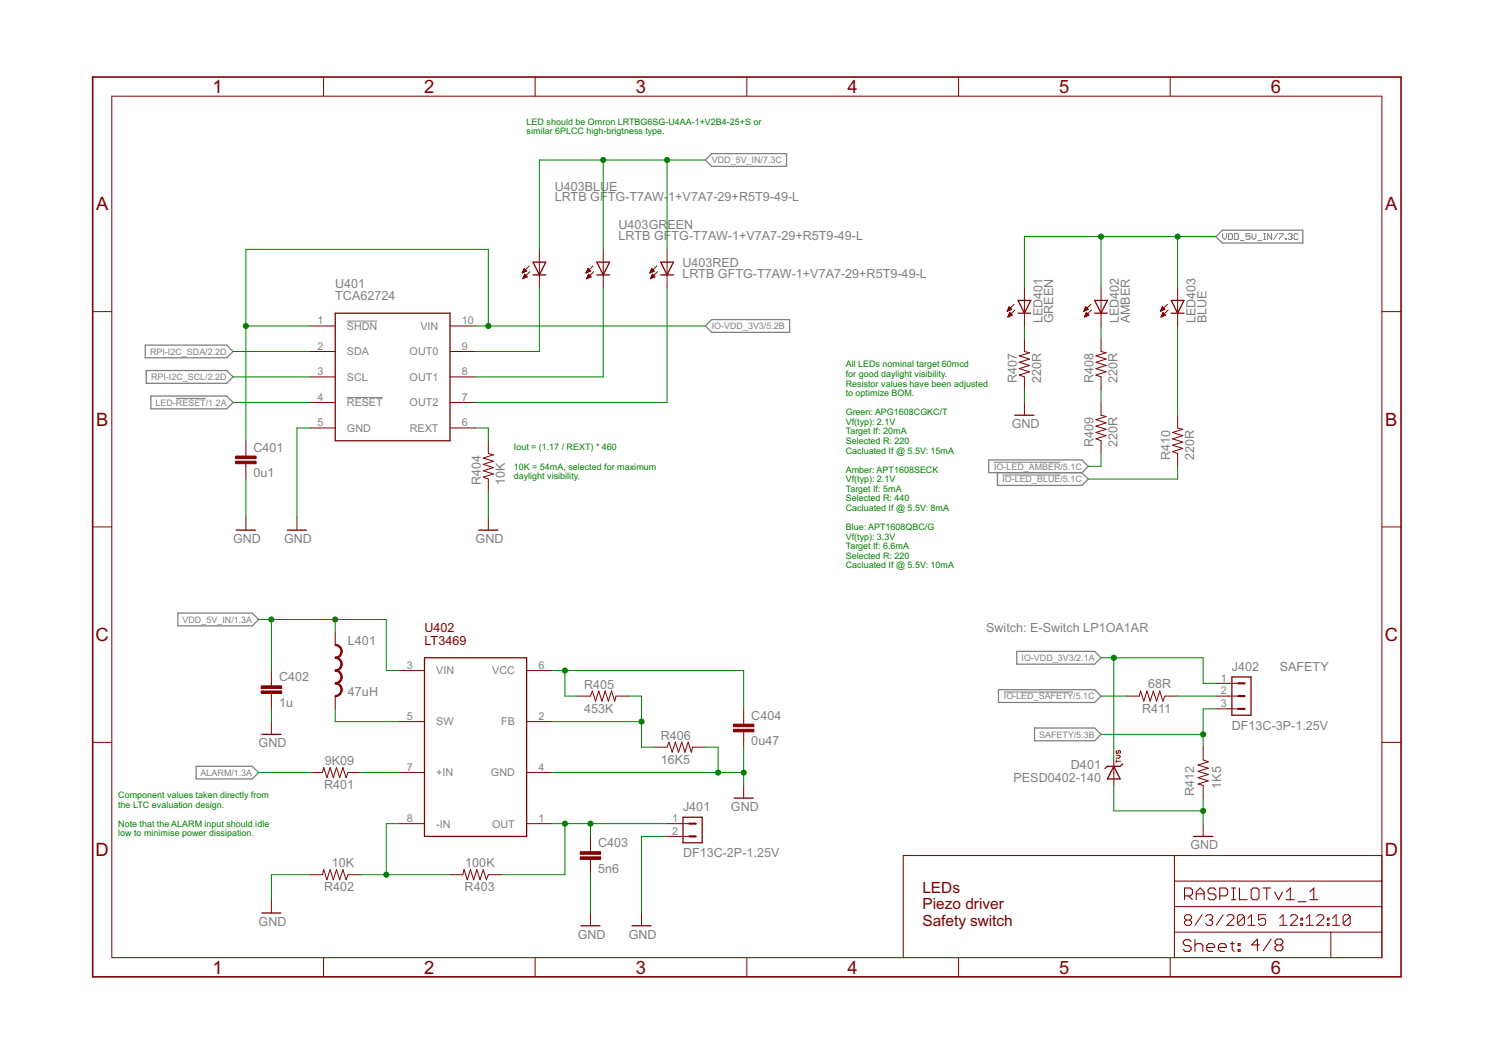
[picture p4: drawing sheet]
<svg xmlns="http://www.w3.org/2000/svg" width="297mm" height="210mm" viewBox="0 0 297 210" stroke-linecap="round" stroke-linejoin="round" font-family="sans-serif">
<g fill="none" stroke="#808080" stroke-width=".2">
<path d="M243.2 46.5v.8l.4 .3 .4-.3v-.8M244.4 46.5h.6l.2 .2v.8l-.2 .1h-.6zM245.6 46.5h.6l.2 .2v.8l-.2 .1h-.6zM246.7 47.9h.8M248.7 46.5h-.8v.6l.4-.2 .4 .2v.4l-.2 .1h-.4l-.2-.1M249.1 46.5v.8l.4 .3 .4-.3v-.8M250.3 47.9h.7M251.4 47.6h.4M251.4 46.5h.4M251.6 46.5v1.1M253 46.5v1.1l-.8-1.1v1.1M254.1 46.5l-.7 1.1"/>
<path d="M254.5 46.5h.8v.2l-.8 .8v.1M255.7 47.5h.2v.1h-.2zM256.3 46.7l.2-.2h.4l.2 .2-.2 .4M256.7 47.1h.2M256.9 47.1l.2 .2-.2 .3h-.4l-.2-.1M258.2 46.7l-.2-.2h-.3l-.2 .2v.8l.2 .1h.3l.2-.1M35 79.3h6M69 63.9h6.1M69 79.1h7.1M197.8 92h13.2M199.4 94.5h11.6M199.7 137.7h13.8"/>
</g>
<g fill="none" stroke="#808080" stroke-width=".25">
<path d="M140.3 31.8l1.3-1.2h14.9v2.5h-14.9zM241.9 47.1l1.3-1.3h16v2.5h-16zM28.9 68.7h16.2l1.3 1.2-1.3 1.3h-16.2zM29.1 73.7h16l1.3 1.3-1.3 1.3h-16zM30 78.8h15.1l1.3 1.3-1.3 1.2h-15.1zM140.3 64.9l1.3-1.3h15.5v2.5h-15.5zM196.7 91.5h18.5l1.3 1.3-1.3 1.2h-18.5zM198.4 94v2.6h16.8l1.3-1.3-1.3-1.3M35.4 122h14.8l1.3 1.3-1.3 1.2h-14.8zM198.6 137.2h19.2l1.3 1.3-1.3 1.3h-19.2zM202.3 129.6h15.5l1.3 1.3-1.3 1.2h-15.5zM39 152.5h11.2l1.3 1.2-1.3 1.3h-11.2z"/>
<path d="M205.8 144.8h12l1.3 1.3-1.3 1.3h-12z"/>
</g>
<g fill="none" stroke="#800000" stroke-width=".2">
<path d="M22.2 19.1h252.7v171.4h-252.7zM64.4 15.3v3.8M106.5 15.3v3.8M148.6 15.3v3.8M190.7 15.3v3.8M232.8 15.3v3.8M103.9 54.2h.2M104 54.1h.4M104 54h.7M104 55.4h.1M104.1 53.8h.6M104.1 55.3h.3"/>
<path d="M104.1 53.7h.5M104.1 55.2h.6M104.2 55.1h.7M104.2 53.6h.3M104.2 53.5h.1M104.2 54.9h.6M104.3 53.4l.5 .5-.9 .4zM104.3 54.8h.3M104.4 54.7h.1M104.4 54.6l-.4 .9M104.4 54.6l.5 .5M104.4 54.6h.1"/>
<path d="M104.9 55.1l-.9 .4M105.3 52.9l-1.4 1.4M105.4 54.1l-1.4 1.4M107.3 49.6v7.6M116.6 54.2h.2M116.7 54.1h.4M116.7 54h.7M116.7 55.4h.1M116.8 53.8h.6M116.8 55.3h.3M116.8 53.7h.5M116.8 55.2h.6"/>
<path d="M116.9 55.1h.7M116.9 53.6h.3M116.9 53.5h.1M116.9 54.9h.6M117 53.4l.5 .5-.9 .4zM117 54.8h.3M117.1 54.7h.1M117.1 54.6h.1M117.1 54.6l-.4 .9M117.1 54.6l.5 .5M117.6 55.1l-.9 .4M118 52.9l-1.4 1.4"/>
<path d="M118.1 54.1l-1.4 1.4M120 49.6v7.6M129.3 54.2h.2M129.4 54.1h.4M129.4 54h.7M129.4 55.4h.1M129.5 55.3h.3M129.5 53.8h.6M129.5 53.7h.5M129.5 55.2h.6M129.6 53.6h.3M129.6 55.1h.7"/>
<path d="M129.6 53.5h.1M129.6 54.9h.6M129.7 53.4l.5 .5-.9 .4zM129.7 54.8h.3M129.8 54.7h.1M129.8 54.6h.1M129.8 54.6l-.4 .9M129.8 54.6l.5 .5-.9 .4M130.7 52.9l-1.4 1.4M130.8 54.1l-1.4 1.4M132.7 49.6v7.6M203.8 57.2v7.7"/>
<path d="M219.1 57.2v7.7M234.3 57.2v7.7M18.4 62h3.8M61.6 64.9h5.1M61.6 69.9h5.1M61.6 75h5.1M89.5 64.9h5.1M89.5 69.9h5.1M89.5 75h5.1M200.4 61.9h.1M200.4 61.8h.3M200.5 61.7h.5"/>
<path d="M200.6 61.6h.7M200.6 63h.1M200.6 61.4h.6M200.6 62.9h.4M200.7 61.3h.4M200.7 62.8h.5M200.7 61.2h.2M200.7 62.7h.7M200.8 61l.5 .6-.9 .3zM200.8 61.1h.1M200.8 62.5h.5M200.8 62.4h.3"/>
<path d="M200.9 62.3h.1M200.9 62.2l.5 .5-.9 .4zM201.8 60.5l-1.4 1.4M201.9 61.7l-1.4 1.4M203.8 67.4v2.5l1 .3-2 .6 2 .6-2 .7 2 .6-2 .6 2 .7-2 .6 1 .4v2.5M215.6 61.9h.1M215.7 61.8h.2M215.7 61.7h.5M215.8 61.6h.7M215.8 63h.1M215.8 61.4h.6M215.8 62.9h.4"/>
<path d="M215.9 61.3h.4M215.9 62.8h.6M215.9 61.2h.3M215.9 62.7h.7M216 62.5h.5M216 61.1h.1M216 62.4h.4M216.1 62.3h.1M216.1 62.2l.5 .5-.8 .4zM216.5 61.6l-.5-.6-.4 .9M216.5 61.6l-.9 .3M217 60.5l-1.4 1.4"/>
<path d="M217.1 61.7l-1.3 1.4M219.1 67.4v2.5l1 .3-2.1 .6 2.1 .6-2.1 .7 2.1 .6-2.1 .6 2.1 .7-2.1 .6 1.1 .4v2.5M230.9 61.9h.1M230.9 61.8h.3M231 61.7h.4M231 61.6h.7M231 63h.1M231.1 61.4h.5M231.1 62.9h.3M231.1 62.8h.6M231.1 61.3h.4M231.2 61.2h.2"/>
<path d="M231.2 62.7h.6M231.2 61.1h.1M231.2 62.5h.5M231.3 62.4h.3M231.3 62.3h.2M231.4 62.2l.5 .5-.9 .4zM231.8 61.6l-.6-.6-.3 .9M231.8 61.6l-.9 .3M232.3 60.5l-1.4 1.4M232.4 61.7l-1.4 1.4M274.9 62h3.8M48.9 87.7v3"/>
<path d="M48.9 92.3v3M61.6 80.1h5.1M61.6 85.2h5.1M89.5 80.1h5.1M89.5 85.2h5.1M97.2 87.7v2.5l1 .3-2.1 .6 2.1 .7-2.1 .6 2.1 .6-2.1 .7 2.1 .6-2.1 .6 1.1 .4v2.6M203.8 80.1v2.5M219.1 80.1v2.5l1 .3-2.1 .6 2.1 .6-2.1 .7 2.1 .6-2.1 .6 2.1 .7-2.1 .6 1.1 .4v2.5M234.3 82.6v2.6l1 .2-2 .6 2 .7-2 .6 2 .6-2 .7 2 .6-2 .7 1 .3v2.6M18.4 104.8h3.8M48.9 102.9v2.6M59.1 102.9v2.6"/>
<path d="M97.2 102.9v2.6M274.9 104.8h3.8M54 133.4v3.1M54 138v3M66.7 125.8v2.5M66.7 138.5v2.5M79.4 133.4h5.1M104.8 133.4h5.1M114.9 138.5h2.6l.4-1 .6 2 .6-2 .7 2 .6-2 .6 2 .7-2 .6 2 .3-1h2.5M224.1 138.5h2.6l.2-1 .7 2 .6-2 .6 2 .7-2 .6 2 .6-2 .7 2 .4-1h2.5M241.9 138.5h4.5M241.9 136h4.5"/>
<path d="M18.4 147.7h3.8M54 143.6v2.5M61.6 153.7h2.6l.2-1 .6 2 .7-2 .6 2 .7-2 .6 2 .6-2 .7 2 .3-1h2.6M79.4 143.6h5.1M79.4 153.7h5.1M104.8 143.6h5.1M104.8 153.7h5.1M130.2 148.7h2.5l.4-1.1 .6 2.1 .7-2.1 .6 2.1 .6-2.1 .7 2.1 .6-2.1 .6 2.1 .3-1h2.5M148 141v3.1M148 145.6v3.1M148 156.3v2.5M221.6 151.2v5.1"/>
<path d="M222.1 151.5h.8M222.1 151.2v.5M222.1 150.3h.5l.3 .2-.3 .3h-.5M222.2 149.3l-.1 .2 .1 .4 .3-.1 .1-.5 .3 .2-.1 .4M239.4 148.7v2.5l1 .4-2 .6 2 .6-2 .7 2 .6-2 .6 2 .7-2 .6 1 .3v2.5M241.9 141h4.5M274.9 147.7h3.8M54 179.1v2.6M61.6 174h2.6l.2-1 .6 2 .7-2 .6 2 .7-2 .6 2 .6-2 .7 2 .3-1h2.6M79.4 163.9h5.1M89.5 174h2.6l.2-1 .7 2 .6-2 .6 2 .7-2 .6 2 .6-2 .7 2 .4-1h2.5M104.8 163.9h5.1"/>
<path d="M117.5 166.4v3.1M117.5 171v3M132.7 163.9h4.5M132.7 166.4h4.5M233.7 170.2v20.3M233.7 175.3h41.2M239.4 163.9v2.5M274.9 170.2h-95.2v20.3M64.4 190.5v3.9M106.5 190.5v3.9M117.5 181.7v2.5M127.6 181.7v2.5"/>
<path d="M148.6 190.5v3.9M190.7 190.5v3.9M232.8 190.5v3.9M233.7 185.5h41.2M233.7 180.4h41.2M236 183l-.4-.3v-.3l.4-.4h.7l.4 .4v.3l-.4 .3M236 183l-.4 .4v.3l.4 .4h.7l.4-.4v-.3l-.4-.4M236 183h.7M239.2 182l-1.4 2.1M239.9 182.4l.3-.4h.7l.4 .4v.3l-.4 .3M240.6 183h.3M240.9 183l.4 .4v.3l-.4 .4h-.7l-.3-.4"/>
<path d="M243.4 182l-1.4 2.1M244.1 182.4l.3-.4h.7l.4 .4v.3l-1.4 1.4h1.4M247.6 182.4l-.4-.4h-.7l-.3 .4v1.3M247.6 182.4v1.3l-.4 .4h-.7l-.3-.4M247.6 182.4l-1.4 1.3M248.3 184.1h1.4M248.3 182.7l.7-.7v2.1M251.8 182h-1.4v1l.7-.3h.3l.4 .3v.7l-.4 .4h-.7l-.3-.4M254.6 184.1h1.4M254.6 182.7l.7-.7v2.1M256.7 182.4l.3-.4h.8l.3 .4v.3l-1.4 1.4h1.4M258.8 183.7h.4v.4h-.4z"/>
<path d="M258.8 182.7h.4v.3h-.4zM259.9 184.1h1.4M259.9 182.7l.7-.7v2.1M262 182.4l.3-.4h.7l.4 .4v.3l-1.4 1.4h1.4M264.1 183.7h.3v.4h-.3zM264.1 182.7h.3v.3h-.3zM264.8 185.5v5M265.1 184.1h1.4M265.1 182.7l.7-.7v2.1M268.6 182.4l-.3-.4h-.7l-.4 .4v1.3M268.6 182.4v1.3l-.3 .4h-.7l-.4-.4M268.6 182.4l-1.4 1.3"/>
</g>
<g fill="none" stroke="#800000" stroke-width=".21">
<path d="M235.7 178.2h1.1l.4-.4v-.7l-.4-.4h-1.1v2.3M236.5 178.2l.7 .8M238 179v-1.5l.8-.8 .8 .8v1.5M238 177.8h1.6M241.9 177.1l-.4-.4h-.8l-.4 .4v.4l.4 .3h.8l.4 .4v.4l-.4 .4h-.8l-.4-.4M242.7 178.2h1.2l.3-.4v-.7l-.3-.4h-1.2v2.3M245 176.7h.8M245 179h.8M245.4 176.7v2.3M246.6 176.7v2.3h1.5M249.3 176.7h.8l.4 .4v1.5l-.4 .4h-.8l-.4-.4v-1.5zM251.2 176.7h1.6"/>
<path d="M252 176.7v2.3M253.6 177.5l.8 1.5 .8-1.5M255.9 179h1.6M255.9 177.5l.8-.8v2.3M258.3 179.4h1.5M260.6 179h1.6M260.6 177.5l.8-.8v2.3M237 187.3l-.4-.3h-.8l-.4 .3v.4l.4 .4h.8l.4 .4v.4l-.4 .4h-.8l-.4-.4M237.7 187v2.3M237.7 188.1l.4-.4h.8l.4 .4v1.2M240.1 188.5h1.6v-.4l-.4-.4h-.8l-.4 .4v.8l.4 .4h.8M242.4 188.5h1.6v-.4l-.4-.4h-.8l-.4 .4v.8l.4 .4h.8"/>
<path d="M244.8 187.7h.8M245.2 187.3v1.6l.4 .4M246.3 187.7h.4v.4h-.4zM246.3 188.9h.4v.4h-.4zM250.6 188h-1.6l1.2-1.2v2.4M252.9 186.8l-1.6 2.4M254.1 188h.7M254.1 188l-.4-.4v-.4l.4-.4h.7l.4 .4v.4l-.4 .4M254.1 188l-.4 .4v.4l.4 .4h.7l.4-.4v-.4l-.4-.4"/>
</g>
<path d="M18.4 15.3h260.3v179.1h-260.3z" fill="none" stroke="#800000" stroke-width=".32"/>
<g fill="none" stroke="#800000" stroke-width=".25">
<path d="M106 52.2h2.6l-1.3 2.5zM106 54.7h2.6M118.7 54.7h2.6M118.7 52.2h2.6l-1.3 2.5zM131.4 54.7h2.6M131.4 52.2h2.6l-1.3 2.5zM202.5 59.8h2.6l-1.3 2.5zM217.8 59.8h2.5l-1.2 2.5zM233 59.8h2.6l-1.3 2.5zM66.7 62.3h22.8v25.4h-22.8zM202.5 62.3h2.6M217.8 62.3h2.5"/>
<path d="M233 62.3h2.6M201.9 82.6h3.8M47 105.5h3.8M57.2 105.5h3.8M95.2 105.5h3.9M84.5 130.9h20.3v35.5h-20.3zM245.1 134.7h3.8v7.6h-3.8zM52.1 146.1h3.8M146 158.8h3.9M221.6 152.5l1.3 2.5h-2.6zM223.4 152l-.5 .5h-2.6l-.5 .4M135.9 162.6h3.8v5.1h-3.8z"/>
<path d="M237.5 166.4h3.8M52.1 181.7h3.8M115.6 184.2h3.8M125.7 184.2h3.8"/>
</g>
<path d="M246.4 136h1.2M246.4 138.5h1.2M246.4 141h1.2M137.2 163.9h1.2M137.2 166.4h1.2" fill="none" stroke="#800000" stroke-width=".42"/>
<g fill="#800000" stroke="#800000" stroke-width=".2">
<path d="M66.7 128.2a1.37 1.37 0 0 1 1.4 1.4h-.3l-.2-.7-.4-.3-.5-.1z" fill-rule="evenodd"/>
<path d="M66.7 130.7l.7-.2 .3-.4 .1-.5h.3a1.37 1.37 0 0 1-1.4 1.4z" fill-rule="evenodd"/>
<path d="M66.7 130.7a1.37 1.37 0 0 1 1.4 1.4h-.3l-.2-.7-.4-.3-.5-.1z" fill-rule="evenodd"/>
<path d="M66.7 133.3l.7-.3 .3-.4 .1-.5h.3a1.37 1.37 0 0 1-1.4 1.4z" fill-rule="evenodd"/>
<path d="M66.7 133.3a1.37 1.37 0 0 1 1.4 1.4h-.3l-.2-.7-.4-.4-.5-.1z" fill-rule="evenodd"/>
<path d="M66.7 135.8l.7-.2 .3-.4 .1-.5h.3a1.37 1.37 0 0 1-1.4 1.4z" fill-rule="evenodd"/>
<path d="M66.7 135.8a1.37 1.37 0 0 1 1.4 1.4h-.3l-.2-.7-.4-.3-.5-.1z" fill-rule="evenodd"/>
<path d="M66.7 138.4l.7-.3 .3-.4 .1-.5h.3a1.37 1.37 0 0 1-1.4 1.4z" fill-rule="evenodd"/>
</g>
<g fill="#800000" stroke="#800000" stroke-width=".2">
<path d="M145.9 145.1h4.1v.5h-4.1z"/>
<path d="M145.9 144.1h4.1v.5h-4.1z"/>
<path d="M52 137.5h4v.5h-4z"/>
<path d="M52 136.5h4v.5h-4z"/>
<path d="M115.4 170.5h4.1v.5h-4.1z"/>
<path d="M115.4 169.5h4.1v.5h-4.1z"/>
<path d="M46.9 91.8h4v.5h-4z"/>
<path d="M46.9 90.7h4v.5h-4z"/>
</g>
<g fill="none" stroke="#008000" stroke-width=".2">
<path d="M120 31.8v17.8M132.7 31.8v17.8M140.3 31.8h-33v17.8M107.3 57.2v12.7h-12.7M120 57.2v17.8h-25.4M132.7 57.2v22.9h-38.1M219.1 47.1v10.1M234.3 47.1v10.1M241.9 47.1h-38.1v10.1M46.4 69.9h15.2M46.4 75h15.2M48.9 64.9h12.7"/>
<path d="M94.6 64.9h45.7M97.2 64.9v-15.3h-48.3v38.1M203.8 64.9v2.5M203.8 77.5v2.6M219.1 64.9v2.5M219.1 77.5v2.6M234.3 64.9v17.7M46.4 80.1h15.2M48.9 95.3v7.6M61.6 85.2h-2.5v17.7M94.6 85.2h2.6v2.5M97.2 97.9v5"/>
<path d="M219.1 90.2v2.6h-2.6M234.3 92.8v2.5h-17.8M51.5 123.3h25.4v10.1h2.5M54 123.3v10.1M66.7 123.3v2.5M109.9 133.4h38.1v7.6M112.4 133.4v5.1h2.5M125.1 138.5h2.5v10.2h2.6M219.1 130.9h20.3v5.1h2.5M219.1 138.5h5M221.6 130.9v20.3M234.3 138.5h7.6"/>
<path d="M51.5 153.7h10.1M54 141v2.6M66.7 141v2.6h12.7M71.8 153.7h7.6M109.9 153.7h38.1M109.9 143.6h17.7M140.3 148.7h2.6v5M148 148.7v7.6M219.1 146.1h20.3M221.6 156.3v5h17.8M239.4 158.8v5.1M241.9 141h-2.5v7.7"/>
<path d="M61.6 174h-7.6v5.1M71.8 174h17.7M79.4 163.9h-2.5v10.1M109.9 163.9h22.8M112.4 163.9v10.1h-12.7M117.5 163.9v2.5M117.5 174v7.7M132.7 166.4h-5.1v15.3"/>
</g>
<g fill="#008000" stroke="#008000" stroke-width=".2">
<circle cx="239.4" cy="161.3" r=".51"/>
<circle cx="148" cy="153.7" r=".51"/>
<circle cx="142.9" cy="153.7" r=".51"/>
<circle cx="239.4" cy="146.1" r=".51"/>
<circle cx="54" cy="123.3" r=".51"/>
<circle cx="66.7" cy="123.3" r=".51"/>
<circle cx="120" cy="31.8" r=".51"/>
<circle cx="132.7" cy="31.8" r=".51"/>
<circle cx="219.1" cy="47.1" r=".51"/>
<circle cx="234.3" cy="47.1" r=".51"/>
<circle cx="127.6" cy="143.6" r=".51"/>
<circle cx="76.9" cy="174" r=".51"/>
<circle cx="117.5" cy="163.9" r=".51"/>
<circle cx="112.4" cy="163.9" r=".51"/>
<circle cx="112.4" cy="133.4" r=".51"/>
<circle cx="221.6" cy="130.9" r=".51"/>
<circle cx="97.2" cy="64.9" r=".51"/>
<circle cx="48.9" cy="64.9" r=".51"/>
</g>
<g font-size="4.1" fill="#800000">
<text x="42.3" y="18.5">1</text>
<text x="84.4" y="18.5">2</text>
<text x="126.5" y="18.5">3</text>
<text x="168.6" y="18.5">4</text>
<text x="210.7" y="18.5">5</text>
<text x="252.9" y="18.5">6</text>
<text x="19.1" y="41.9">A</text>
<text x="275.6" y="41.9">A</text>
<text x="19.1" y="84.7">B</text>
<text x="275.6" y="84.7">B</text>
<text x="19" y="127.6">C</text>
<text x="275.5" y="127.6">C</text>
<text x="19" y="170.4">D</text>
<text x="275.5" y="170.4">D</text>
<text x="42.3" y="193.7">1</text>
<text x="84.4" y="193.7">2</text>
<text x="126.5" y="193.7">3</text>
<text x="168.6" y="193.7">4</text>
<text x="210.7" y="193.7">5</text>
<text x="252.9" y="193.7">6</text>
</g>
<g font-size="3.4" fill="#800000">
<text x="183.5" y="177.6">LEDs</text>
<text x="183.5" y="180.9">Piezo driver</text>
<text x="183.5" y="184.2">Safety switch</text>
</g>
<g font-size="2.8" fill="#808080">
<text x="110.4" y="40.1">LRTB GFTG-T7AW-</text>
<text x="110.4" y="37.9">U403BLUE</text>
<text x="133" y="40.1">1+V7A7-29+R5T9-49-L</text>
<text x="123.1" y="47.7">LRTB GFTG-T7AW-1+V7A7-29+R5T9-49-L</text>
<text x="123.1" y="45.5">U403GR</text>
<text x="132.8" y="45.5">EEN</text>
<text x="135.8" y="53.2">U403RED</text>
<text x="66.7" y="59.8">TCA62724</text>
<text x="66.7" y="57.2">U401</text>
<text x="135.8" y="55.3">LRTB GFTG-T7AW-1+V7A7-29+R5T9-49-L</text>
<text x="207.4" y="64.3" transform="rotate(-90 207.4 64.3)">LED401</text>
<text x="209.5" y="64.3" transform="rotate(-90 209.5 64.3)">GREEN</text>
<text x="222.6" y="64.3" transform="rotate(-90 222.6 64.3)">LED402</text>
<text x="224.8" y="64.3" transform="rotate(-90 224.8 64.3)">AMBER</text>
<text x="237.9" y="64.3" transform="rotate(-90 237.9 64.3)">LED403</text>
<text x="240" y="64.3" transform="rotate(-90 240 64.3)">BLUE</text>
<text x="202.3" y="76.3" transform="rotate(-90 202.3 76.3)">R407</text>
<text x="207.1" y="76.3" transform="rotate(-90 207.1 76.3)">220R</text>
<text x="217.6" y="76.3" transform="rotate(-90 217.6 76.3)">R408</text>
<text x="222.4" y="76.3" transform="rotate(-90 222.4 76.3)">220R</text>
<text x="50.4" y="89.9">C401</text>
<text x="201.3" y="85.2">GND</text>
<text x="217.6" y="89" transform="rotate(-90 217.6 89)">R409</text>
<text x="222.4" y="89" transform="rotate(-90 222.4 89)">220R</text>
<text x="50.4" y="94.9">0u1</text>
<text x="232.8" y="91.5" transform="rotate(-90 232.8 91.5)">R410</text>
<text x="237.6" y="91.5" transform="rotate(-90 237.6 91.5)">220R</text>
<text x="95.7" y="96.6" transform="rotate(-90 95.7 96.6)">R404</text>
<text x="100.5" y="96.6" transform="rotate(-90 100.5 96.6)">10K</text>
<text x="46.4" y="108">GND</text>
<text x="56.5" y="108">GND</text>
<text x="94.6" y="108">GND</text>
<text x="196.2" y="125.8">Switch: E-Switch LP1OA1AR</text>
<text x="69.2" y="128.3">L401</text>
<text x="55.5" y="135.6">C402</text>
<text x="116.2" y="137">R405</text>
<text x="228.4" y="137">68R</text>
<text x="245.1" y="133.4">J402</text>
<text x="254.6" y="133.4">SAFETY</text>
<text x="55.5" y="140.6">1u</text>
<text x="69.2" y="138.5">47uH</text>
<text x="116.2" y="141.8">453K</text>
<text x="149.5" y="143.2">C404</text>
<text x="227.2" y="141.8">R411</text>
<text x="51.5" y="148.6">GND</text>
<text x="131.4" y="147.1">R406</text>
<text x="149.5" y="148.3">0u47</text>
<text x="245.1" y="145.2">DF13C-3P-1.25V</text>
<text x="64.6" y="152.2">9K09</text>
<text x="131.4" y="151.9">16K5</text>
<text x="201.6" y="155.5">PESD0402-140</text>
<text x="213.1" y="153">D401</text>
<text x="64.5" y="157">R401</text>
<text x="135.9" y="161.3">J401</text>
<text x="145.4" y="161.3">GND</text>
<text x="237.6" y="158.4" transform="rotate(-90 237.6 158.4)">R412</text>
<text x="242.9" y="156.9" transform="rotate(-90 242.9 156.9)">1K5</text>
<text x="66" y="172.5">10K</text>
<text x="92.6" y="172.5">100K</text>
<text x="119" y="173.7">5n6</text>
<text x="119" y="168.6">C403</text>
<text x="135.9" y="170.5">DF13C-2P-1.25V</text>
<text x="236.8" y="169">GND</text>
<text x="64.5" y="177.3">R402</text>
<text x="92.4" y="177.3">R403</text>
<text x="51.5" y="184.2">GND</text>
<text x="114.9" y="186.7">GND</text>
<text x="125.1" y="186.7">GND</text>
</g>
<g font-size="2.8" fill="#800000">
<text x="84.5" y="125.8">U402</text>
<text x="84.5" y="128.3">LT3469</text>
</g>
<g font-size="2.4" fill="#808080">
<text x="63.2" y="64.5">1</text>
<text x="69" y="65.6">SHDN</text>
<text x="83.7" y="65.6">VIN</text>
<text x="91.9" y="64.5">10</text>
<text x="63.2" y="69.6">2</text>
<text x="69" y="70.7">SDA</text>
<text x="81.5" y="70.7">OUT0</text>
<text x="91.9" y="69.6">9</text>
<text x="63.2" y="74.6">3</text>
<text x="69" y="75.8">SCL</text>
<text x="81.5" y="75.8">OUT1</text>
<text x="91.9" y="74.6">8</text>
<text x="63.2" y="79.7">4</text>
<text x="69" y="80.8">RESET</text>
<text x="81.5" y="80.8">OUT2</text>
<text x="91.9" y="79.7">7</text>
<text x="63.2" y="84.8">5</text>
<text x="69" y="85.9">GND</text>
<text x="81.5" y="85.9">REXT</text>
<text x="91.9" y="84.8">6</text>
<text x="80.9" y="133.1">3</text>
<text x="86.8" y="134.2">VIN</text>
<text x="97.9" y="134.2">VCC</text>
<text x="107.1" y="133.1">6</text>
<text x="242.9" y="135.6">1</text>
<text x="80.9" y="143.2">5</text>
<text x="107.1" y="143.2">2</text>
<text x="242.9" y="138.1">2</text>
<text x="242.9" y="140.7">3</text>
<text x="86.8" y="144.3">SW</text>
<text x="99.7" y="144.3">FB</text>
<text x="80.9" y="153.4">7</text>
<text x="86.8" y="154.5">+IN</text>
<text x="97.7" y="154.5">GND</text>
<text x="107.1" y="153.4">4</text>
<text x="80.9" y="163.5">8</text>
<text x="86.8" y="164.6">-IN</text>
<text x="97.9" y="164.6">OUT</text>
<text x="107.1" y="163.5">1</text>
<text x="133.7" y="163.5">1</text>
<text x="133.7" y="166.1">2</text>
</g>
<g font-size="2" fill="#008000">
<text x="104.8" y="24.9">LED should be Omron LRTBG6SG-U4AA-1+V2B4-25+S or</text>
<text x="104.8" y="26.8">similar 6PLCC high-brigtness type.</text>
<text x="168.3" y="73.1">All LEDs nominal target 60mcd</text>
<text x="168.3" y="75">for good daylight visibility.</text>
<text x="168.3" y="76.9">Resistor values have been adjusted</text>
<text x="168.3" y="78.8">to optimize BOM.</text>
<text x="168.3" y="82.6">Green: APG1608CGKC/T</text>
<text x="102.2" y="89.6">Iout = (1.17 / REXT) * 460</text>
<text x="168.3" y="84.5">Vf(typ): 2.1V</text>
<text x="168.3" y="86.4">Target If: 20mA</text>
<text x="168.3" y="88.3">Selected R: 220</text>
<text x="102.2" y="93.4">10K = 54mA, selected for maximum</text>
<text x="102.2" y="95.3">daylight visibility.</text>
<text x="168.3" y="90.2">Cacluated If @ 5.5V: 15mA</text>
<text x="168.3" y="94">Amber: APT1608SECK</text>
<text x="168.3" y="95.9">Vf(typ): 2.1V</text>
<text x="168.3" y="97.9">Target If: 5mA</text>
<text x="168.3" y="99.8">Selected R: 440</text>
<text x="168.3" y="101.7">Cacluated If @ 5.5V: 8mA</text>
<text x="168.3" y="105.5">Blue: APT1608QBC/G</text>
<text x="168.3" y="107.4">Vf(typ): 3.3V</text>
<text x="168.3" y="109.3">Target If: 6.6mA</text>
<text x="168.3" y="111.2">Selected R: 220</text>
<text x="168.3" y="113.1">Cacluated If @ 5.5V: 10mA</text>
<text x="23.5" y="158.8">Component values taken directly from</text>
<text x="23.5" y="160.7">the LTC evaluation design.</text>
<text x="23.5" y="164.5">Note that the ALARM input should idle</text>
<text x="23.5" y="166.4">low to minimise power dissipation.</text>
</g>
<g font-size="2" fill="#808080">
<text x="141.6" y="32.5">VDD_5V_IN/7.3C</text>
<text x="141.6" y="65.5">IO-VDD_3V3/5.2B</text>
<text x="29.9" y="70.6">RPI-I2C_SDA/2.2D</text>
<text x="30.1" y="75.6">RPI-I2C_SCL/2.2D</text>
<text x="30.9" y="80.7">LED-RESET/1.2A</text>
<text x="197.8" y="93.4">IO-LED_AMBER/5.1C</text>
<text x="199.4" y="96">IO-LED_BLUE/5.1C</text>
<text x="36.3" y="123.9">VDD_5V_IN/1.3A</text>
<text x="203.2" y="131.5">IO-VDD_3V3/2.1A</text>
<text x="199.7" y="139.1">IO-LED_SAFETY/5.1C</text>
<text x="206.8" y="146.7">SAFETY/5.3B</text>
<text x="39.9" y="154.4">ALARM/1.3A</text>
</g>
</svg>
